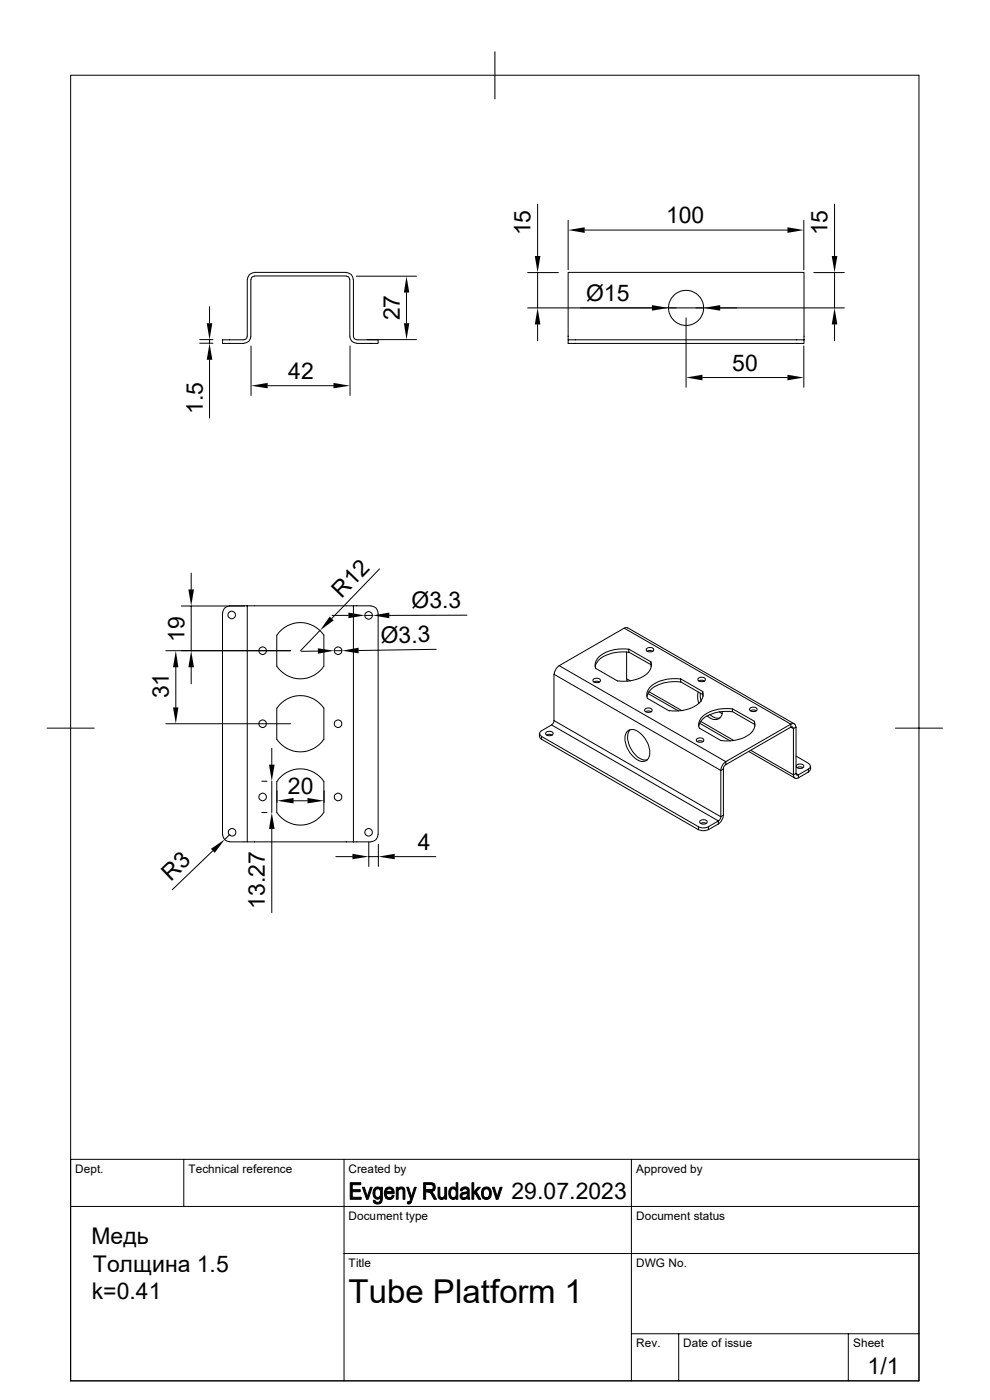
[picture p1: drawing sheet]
<svg xmlns="http://www.w3.org/2000/svg" width="210mm" height="297mm" viewBox="0 0 210 297" stroke-linecap="round" stroke-linejoin="round" font-family="sans-serif">
<g fill="none" stroke="#000" stroke-width=".21">
<path d="M15 16h179.9v276.9h-179.9zM105 11v10M52.5 59.3l-.1 12.4-.7 .4h-4.5v.8h4.5M52.5 59.3a1.52 1.52 0 0 1 1.5-1.5h19.4a1.45 1.45 0 0 1 1.5 1.5M53.2 59.3v12a1.45 1.45 0 0 1-1.5 1.5M54 58.6l-.7 .3v.4M54 58.5h19.4M73.4 58.6l.4 .1 .4 .6M74.2 59.3v12a1.45 1.45 0 0 0 1.5 1.5M75 59.3l.1 12.4 .6 .4h4.5v.8h-4.5M75.6 58.6h12.7M111.9 57.8h6.5"/>
<path d="M114 43.3v11M114 57.8v7.5M120.5 46.7v10.5M124 48.8h43M170.5 46.7v10.5M172.6 57.8h6.5M177 43.3v11M177 57.8v7.5M42.4 72.1h2.8M42.4 72.8h2.8M44.5 65.1v3.5M44.5 72.1v.7"/>
<path d="M44.5 76.3v12.4M53.3 73.4v10.5M74.3 73.4v10.5M77.9 72.1h10.4M86.2 62.1v6.5M111.9 65.3h67.2M114 68.8v3.5M120.5 72.1h50.1v.8h-50.1zM120.5 72.1v-14.3h50.1v14.3M145.5 67.4v14.8M170.5 73.4v8.8M177 68.8v3.5"/>
<path d="M56.8 81.8h13.9M149 80.1h18M35.2 138h26.4M38.5 128.6h13.4M40.6 121.6v3.5M40.6 128.6v9.4M47.2 130v47.1M48.7 128.6a1.45 1.45 0 0 0-1.5 1.4M48.7 128.5h3.8M52.5 128.5h22.5v50.1M52.5 128.5v50.1h22.5M58.7 134.7v6.7a6 6 0 0 0 10 0"/>
<path d="M58.8 134.7a6 6 0 0 1 9.9 0v6.7M67.4 138.1l-3.5 .1M67.9 133.7l-4.1 4.3M70.4 130.6h3.5M70.9 138h1.7M75 128.5h3.7M77.4 130.6h1.7M78.7 128.6a1.45 1.45 0 0 1 1.5 1.4M80.2 130v47.1M80.5 120.7l-10.1 10.5M92.5 137.8l-16.4 .2M99.1 130.5l-16.5 .1"/>
<path d="M132.4 133.3l35.4 20.3M132.4 133.3l-13.8 7.9M132.9 138.3v5.7l.8 .4M133.1 133.2l-.7 .1M133.1 133.2l35.4 20.4M133.4 137.8a7.8 7.8 0 0 0-6.7 1.9 2.13 2.13 0 0 0-.3 2.1M133.4 138.4a7.7 7.7 0 0 0-6.6 1.9l-.5 1.1M133.4 137.7l4.7 2.7v.6l-4.7-2.7M133.4 137.7v.6M137.1 137.7a.99 .99 0 0 1 1.6 .1 .92 .92 0 0 1-1.6 0zM137.2 138.2l.5-.2 .8 .2M10 154.5h10"/>
<path d="M35.2 153.5h26.4M37.3 141.6v8.5M40.6 141.6v3.5M57.7 158.8v3.4M58.7 150.2v6.7M58.7 156.8a6 6 0 0 0 10 0M58.8 150.2a6 6 0 0 1 9.9 0v6.7M114.4 155.6l.1 .8 .4 .4M114.9 156.8v-.5l33.3 19.1M114.9 156.2a.63 .63 0 0 1-.4-.6 .63 .63 0 0 1 .4-.6l2.1-1.2 35.4 20.4M114.9 156.8l33.3 19.2v-.6M115.9 155.3a.8 .8 0 0 1 .9-.2 .8 .8 0 0 1 .5 .7 .99 .99 0 0 1-1.6-.2z"/>
<path d="M115.9 156l.4-.2 .9 .2M117.5 152.9l-.1 .5-.4 .4M117.5 152.9v-9.9l35.4 20.4M117.5 152.9l35.4 20.4M118.6 141.2a2.65 2.65 0 0 0-1 1.8M118.6 141.2l35.4 20.4M125.8 144.2a.99 .99 0 0 1 1.6 .2 .92 .92 0 0 1-1.6 0zM125.9 144.7l.5-.2 .8 .2M132.9 144l.2 .5M133.1 155.2a2.03 2.03 0 0 1 2.9 .5 5 5 0 0 1 1.7 4.8 1.67 1.67 0 0 1-2.9 .4 5.3 5.3 0 0 1-2.1-5.1zM133.6 154.8a3.9 3.9 0 0 0 .6 4.6 3.3 3.3 0 0 0 3.1 1.8M136.8 150.5a.99 .99 0 0 1 1.5 .2 .92 .92 0 0 1-1.6 0z"/>
<path d="M136.9 151l.4-.2 .9 .2M137.3 148.1l4.7 2.7M137.4 147.1l6.5 3.7M137.6 146.7l7.1 4.1M138 141.1l.1 .3M138 140.4a2.63 2.63 0 0 1-1.6 3.1 8.5 8.5 0 0 1-5.4 .9l-4.7-2.6M144.4 144.1a7.8 7.8 0 0 0-6.7 1.9 2.13 2.13 0 0 0-.4 2.1M144.4 144l4.7 2.7v.7l-4.7-2.7zM144.4 144.7a7.7 7.7 0 0 0-6.6 1.9l-.5 1.1M147.7 156.8a.99 .99 0 0 1 1.6 .2 .92 .92 0 0 1-1.6 0zM147.9 157.3l.4-.2 .8 .2M148.1 144a.99 .99 0 0 1 1.5 .1 .92 .92 0 0 1-1.6 0z"/>
<path d="M148.1 146.8l-.1 1.2 .3 1.3M148.2 144.5l.4-.2 .9 .2M148.3 154.4l4.7 2.7M148.4 153.4l6.5 3.8M148.5 147.1l.3 1.7M148.6 153l7.1 4.1M149 146.7a2.63 2.63 0 0 1-1.6 3.1 8.5 8.5 0 0 1-5.4 .9M149.1 147.4v.3M150.5 151.6l.4 .2a2.09 2.09 0 0 0 1.8 .5M152.6 151l.6 .4M153.2 150.9a1.63 1.63 0 0 1-.9 1.7 1.63 1.63 0 0 1-1.9-.5l-.4-.3M155.4 150.4l4.7 2.6v.7l-4.7-2.7z"/>
<path d="M155.4 150.4a7.8 7.8 0 0 0-6.7 2 2.13 2.13 0 0 0-.4 2M155.4 151a7.7 7.7 0 0 0-6.6 1.9l-.5 1.2M158.8 159.4l9.8 5.7M159 150.3a.99 .99 0 0 1 1.6 .2 .92 .92 0 0 1-1.6 0zM159.2 150.8l.4-.2 .8 .2M159.3 159.2l9 5.2M160 153.7l.1 .4M160 153.1a2.63 2.63 0 0 1-1.6 3.1 8.5 8.5 0 0 1-5.4 .9M167.8 154.3l.5 .3M167.8 153.6a.67 .67 0 0 1 .7 0 .67 .67 0 0 1 .3 .7M167.8 154.3l.3-.1 .2 .4M167.8 153.6v.7"/>
<path d="M167.8 153.6l-13.8 8M167.8 154.3l-13.8 7.9M168.3 154.6l.6-.3v9.8M168.3 154.6v9.8M189.9 154.5h10M47.2 177.1a1.45 1.45 0 0 0 1.5 1.5M48.7 178.6h3.8M48.8 177l-1.1 1.1M55.5 165.7h1.1M55.5 172.4h1.1M57.7 165.7v6.7M57.7 175.9v17.7"/>
<path d="M58.7 165.8v6.6a6 6 0 0 0 10 0M58.8 165.8a6 6 0 0 1 9.9 0v6.6M58.8 167.8v2.5M62.3 169.9h2.9M78.2 178.6v5.2M78.7 178.6h-3.7M80.2 177.1a1.45 1.45 0 0 1-1.5 1.5M80.3 179.2v4.6M148.2 175.4a2.33 2.33 0 0 0 2.1 0M148.2 176a2.33 2.33 0 0 0 2.1 0M148.5 174.2a.99 .99 0 0 1 1.5 .2 .92 .92 0 0 1-1.6 0zM148.6 174.7l.4-.2 .9 .2"/>
<path d="M152.4 174.2l-2.1 1.2M152.4 174.8l-2.1 1.2v-.6M152.4 174.2v.6M152.9 173.3l-.1 .5-.4 .4M152.9 163.4v9.9M153.5 173a2.65 2.65 0 0 1-1.1 1.8M153.5 163.1v9.8l-.6 .4M153.5 163.1l-.6 .3M154 162.2l-.4 .4-.1 .5M154 161.6v.6M154 161.6a2.65 2.65 0 0 0-1.1 1.8M168.3 164.4a.67 .67 0 0 0 .3 .6 .67 .67 0 0 0 .8 0"/>
<path d="M168.9 164.1l.1 .3h.4M168.9 160.4l2.6 1.5M168.9 164.1l.5 .3M168.9 164.1l-.6 .3M169 162.4a.99 .99 0 0 1 1.5 .2 .92 .92 0 0 1-1.6 0zM169.1 162.9l.4-.2 .8 .2M169.4 164.4v.6M171.5 162a.63 .63 0 0 1 .4 .6 .63 .63 0 0 1-.4 .6M171.5 163.2v.6M171.5 163.2l-2.1 1.2M171.5 163.8l-2.1 1.2M172 162.6l-.1 .7-.4 .4"/>
<path d="M45.1 180.5l-8.6 8.3M71.2 181.7h3.6M78.2 181.7h2.1M83.7 181.7h8.8M15 255.9h179.9M39 246v9.9M73 246v46.9M133.9 246v46.9M194.9 246h-179.9v46.9M73 265.9h121.9M133.9 283h61M144 283v9.9"/>
<path d="M180 283v9.9"/>
<circle cx="145.5" cy="65.3" r="3.7"/>
<circle cx="49.2" cy="130.5" r=".79"/>
<circle cx="55.7" cy="138" r=".79"/>
<circle cx="71.7" cy="138" r=".79"/>
<circle cx="78.2" cy="130.6" r=".79"/>
<circle cx="55.7" cy="153.5" r=".79"/>
<circle cx="71.7" cy="153.5" r=".79"/>
<circle cx="49.3" cy="176.6" r=".79"/>
<circle cx="55.7" cy="169.1" r=".79"/>
<circle cx="71.7" cy="169.1" r=".79"/>
<circle cx="78.2" cy="176.6" r=".79"/>
</g>
<g fill="#000" stroke="#000" stroke-width=".21">
<path d="M74.3 250.9h2.2v.4h-1.8v1.1h1.7v.4h-1.7v1.2h1.9v.4h-2.3z" fill-rule="evenodd"/>
<path d="M76.9 251.9h.4l.6 2-.1 .5z" fill-rule="evenodd"/>
<path d="M78.6 251.9h.4l-.9 2.5h-.3z" fill-rule="evenodd"/>
<path d="M79.2 254.6l.4 .1 .2 .3 .3 .1h-.8z" fill-rule="evenodd"/>
<path d="M79.4 252.1l.7 .1a1.06 1.06 0 0 0 0 1.8l1 .1h-.4a.97 .97 0 0 1-1.1 .1 .97 .97 0 0 1-.5-1.1z" fill-rule="evenodd"/>
<path d="M79.5 252.1a.8 .8 0 0 1 1.3 .1l-1.4-.1z" fill-rule="evenodd"/>
<path d="M79.3 255.1l1.2-.1 .2-.9h.4a1.05 1.05 0 0 1-.5 1.2 1.05 1.05 0 0 1-1.3-.2z" fill-rule="evenodd"/>
<path d="M80.3 252.2h.5v-.3h.3v2.2l-1-.1a1.1 1.1 0 0 0 .2-1.8z" fill-rule="evenodd"/>
<path d="M81.8 252.2h.8l-.4 .1-.2 .6h1.6v.3h-1.6l.1 .7 .5 .2h-.8a1.75 1.75 0 0 1 0-1.9z" fill-rule="evenodd"/>
<path d="M82 252.1a1.02 1.02 0 0 1 1.1-.2 1.02 1.02 0 0 1 .5 1h-1.6h1.2l-.3-.7h-1.1z" fill-rule="evenodd"/>
<path d="M81.8 254.1h.9l.4-.2 .1-.3 .4 .1a1.04 1.04 0 0 1-1.8 .4z" fill-rule="evenodd"/>
<path d="M84.1 251.9h.3v.3h.4l-.3 .5v1.7h-.4z" fill-rule="evenodd"/>
<path d="M84.5 252.1l.5 .1z" fill-rule="evenodd"/>
<path d="M84.5 252.1a.82 .82 0 0 1 1-.2 .82 .82 0 0 1 .4 1v1.5h-.4v-1.9l-.3-.3z" fill-rule="evenodd"/>
<path d="M86.4 255h.8l-.2 .4h-.4h-.2z" fill-rule="evenodd"/>
<path d="M86.3 251.9h.4l.6 2-.2 .5z" fill-rule="evenodd"/>
<path d="M87.9 251.9h.4l-1 3-.7 .1 .4-.2z" fill-rule="evenodd"/>
<path d="M89.9 250.9h1.6l.7 .3-1.9 .1v1.1l1.9 .1-.5 .3-1.4 .1v1.5h-.4z" fill-rule="evenodd"/>
<path d="M90.8 252.9h.9l.9 1.5h-.5l-.8-1.4z" fill-rule="evenodd"/>
<path d="M91.3 251.3l.9-.1 .1 .9-.1 .4-1.9-.1h.8a.59 .59 0 0 0 .8-.5 .59 .59 0 0 0-.6-.6z" fill-rule="evenodd"/>
<path d="M92.9 251.9h.4l.1 2 .2 .2h.8a.81 .81 0 0 1-1 .3 .81 .81 0 0 1-.5-1z" fill-rule="evenodd"/>
<path d="M93.8 254.1l.6-.1z" fill-rule="evenodd"/>
<path d="M94.4 251.9h.3v2.5h-.3v-.4h-.3l.3-.5z" fill-rule="evenodd"/>
<path d="M95.5 252.1a.76 .76 0 0 1 1.3 .1h-.6a1.12 1.12 0 0 0-.1 1.9h.1h-.7l-.3-.6a1.65 1.65 0 0 1 .3-1.4z" fill-rule="evenodd"/>
<path d="M95.5 254.1h1.3a.78 .78 0 0 1-1.3 0z" fill-rule="evenodd"/>
<path d="M96.8 250.9h.3v3.5h-.3v-.3h-.4a1.15 1.15 0 0 0-.2-1.9h.6z" fill-rule="evenodd"/>
<path d="M97.8 252.2h.8l-.4 .1-.2 .3h-.3z" fill-rule="evenodd"/>
<path d="M97.8 253.2l.2-.1 1.1 .1h-.1a.84 .84 0 0 0-1 .6l.3 .3 .8 .1a.81 .81 0 0 1-1.1 .2 .81 .81 0 0 1-.2-1.2z" fill-rule="evenodd"/>
<path d="M97.9 252.1h.1a.9 .9 0 0 1 1-.3 .9 .9 0 0 1 .5 1l.2 1.6h-.4l-.1-.3h-.5l.4-.4v-.5l-1.1-.1 .6-.2a.41 .41 0 0 0 .5-.3 .41 .41 0 0 0-.5-.4z" fill-rule="evenodd"/>
<path d="M98.5 254.1h.7z" fill-rule="evenodd"/>
<path d="M100.1 250.9h.4v2l.3 .2-.3 .3v1h-.4z" fill-rule="evenodd"/>
<path d="M101.4 251.9h.5l-.9 .9 1 1.6h-.5l-1-1.5z" fill-rule="evenodd"/>
<path d="M102.4 252.2h.8a1.09 1.09 0 0 0-.3 1.8l.3 .1h-.8a2.03 2.03 0 0 1 0-1.9z" fill-rule="evenodd"/>
<path d="M102.5 252.1a1.15 1.15 0 0 1 1.4 .1 1.15 1.15 0 0 1 .3 1.3 1.01 1.01 0 0 1-.7 .9 1.01 1.01 0 0 1-1.1-.3h.8a1.04 1.04 0 0 0 .6-.9 1.04 1.04 0 0 0-.6-1h-.8z" fill-rule="evenodd"/>
<path d="M104.4 251.9h.5l.6 2-.2 .5z" fill-rule="evenodd"/>
<path d="M106.1 251.9h.4l-.8 2.5h-.4z" fill-rule="evenodd"/>
</g>
<g fill="#000">
<path d="M113.5 54.3h1.1l-.6 3.5zM120.5 48.8l3.5-.6v1.2zM167 48.2l3.5 .6-3.5 .6zM176.4 54.3h1.2l-.6 3.5zM43.9 68.6h1.1l-.6 3.5zM44.4 72.8l.6 3.5h-1.1zM86.2 58.6l.6 3.5h-1.1zM85.7 68.6h1.1l-.6 3.5zM114 65.3l.6 3.5h-1.1zM138.3 64.7l3.5 .6-3.5 .6zM145.5 80.1l3.5-.6v1.2zM149.3 65.3l3.5-.6v1.2z"/>
<path d="M167 79.5l3.5 .6-3.5 .6zM177 65.3l.6 3.5h-1.2zM53.3 81.8l3.5-.6v1.2zM70.7 81.2l3.6 .6-3.6 .6zM40 125.1h1.1l-.5 3.5zM67.4 137.5l3.5 .5-3.5 .7zM69.9 130.8l.9 .8-2.9 2.1zM73.9 130l3.5 .6-3.5 .5zM72.6 138l3.5-.6v1.2zM79.1 130.6l3.5-.6v1.1zM37.3 138l.5 3.6h-1.1zM36.7 150.1h1.1l-.5 3.4z"/>
<path d="M40.6 138l.5 3.6h-1.1zM57.1 162.2h1.2l-.6 3.5zM57.7 172.4l.6 3.5h-1.2zM58.8 169.9l3.5-.6v1.1zM65.2 169.3l3.5 .6-3.5 .5zM44.7 180.1l3-2-2.1 2.8zM74.8 181.1l3.4 .6-3.4 .6zM80.3 181.7l3.4-.6v1.2z"/>
</g>
<text font-size="7" x="74" y="276.4">Tube Platform 1</text>
<g font-size="4.9">
<text x="141.3" y="47.4">100</text>
<text x="112.6" y="50" transform="rotate(-90 112.6 50)">15</text>
<text x="175.6" y="50" transform="rotate(-90 175.6 50)">15</text>
<text x="124.3" y="63.8">Ø15</text>
<text x="84.8" y="68" transform="rotate(-90 84.8 68)">27</text>
<text x="61.1" y="80.4">42</text>
<text x="155.3" y="78.6">50</text>
<text x="43" y="87.8" transform="rotate(-90 43 87.8)">1.5</text>
<text x="72.5" y="127" transform="rotate(-46 72.5 127)">R12</text>
<text x="87.3" y="129">Ø3.3</text>
<text x="39.1" y="136.2" transform="rotate(-90 39.1 136.2)">19</text>
<text x="80.8" y="136.4" transform="rotate(-1 80.8 136.4)">Ø3.3</text>
<text x="35.8" y="148.2" transform="rotate(-90 35.8 148.2)">31</text>
<text x="61.1" y="168.4">20</text>
<text x="88.6" y="180.3">4</text>
<text x="36.2" y="187" transform="rotate(-44 36.2 187)">R3</text>
<text x="56.2" y="192.8" transform="rotate(-90 56.2 192.8)">13.27</text>
<text x="108.5" y="254.5">29.07.2023</text>
<text x="19.4" y="264">Медь</text>
<text x="19.7" y="269.8">Толщина 1.5</text>
<text x="19.5" y="275.7">k=0.41</text>
<text x="184.1" y="291.6">1/1</text>
</g>
<g font-size="2.5">
<text x="16" y="248.8">Dept.</text>
<text x="40" y="248.8">Technical reference</text>
<text x="74" y="248.8">Created by</text>
<text x="134.9" y="248.8">Approved by</text>
<text x="74" y="258.7">Document type</text>
<text x="135" y="258.7">Document status</text>
<text x="74" y="268.7">Title</text>
<text x="135" y="268.7">DWG No.</text>
<text x="135" y="285.8">Rev.</text>
<text x="145" y="285.8">Date of issue</text>
<text x="181" y="285.8">Sheet</text>
</g>
</svg>
